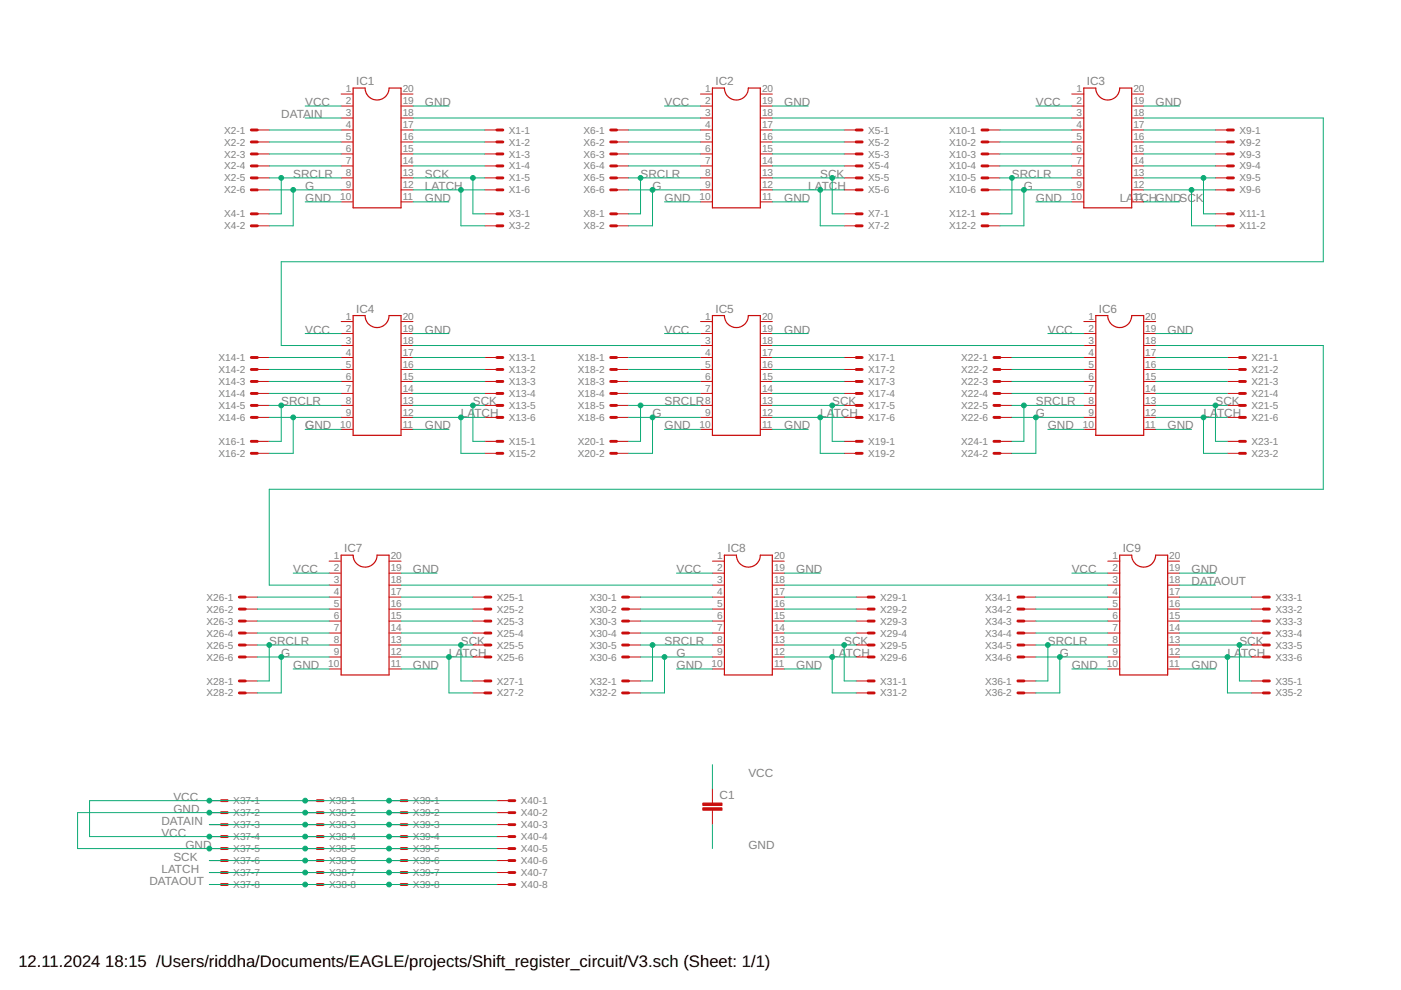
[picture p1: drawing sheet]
<svg xmlns="http://www.w3.org/2000/svg" width="297mm" height="210mm" viewBox="0 0 297 210" stroke-linecap="round" stroke-linejoin="round" font-family="sans-serif">
<path d="M74.9 18.7h2.5a2.54 2.54 0 0 0 2.5 2.5 2.54 2.54 0 0 0 2.6-2.5h2.5v25.4h-10.1zM151 18.7h2.6a2.54 2.54 0 0 0 2.5 2.5 2.54 2.54 0 0 0 2.6-2.5h2.5v25.4h-10.2zM229.8 18.7h2.5a2.54 2.54 0 0 0 2.6 2.5 2.54 2.54 0 0 0 2.5-2.5h2.5v25.4h-10.1zM74.9 66.9h2.5a2.54 2.54 0 0 0 2.5 2.5 2.54 2.54 0 0 0 2.6-2.5h2.5v25.4h-10.1zM151 66.9h2.6a2.54 2.54 0 0 0 2.5 2.5 2.54 2.54 0 0 0 2.6-2.5h2.5v25.4h-10.2zM232.3 66.9h2.6a2.54 2.54 0 0 0 2.5 2.5 2.54 2.54 0 0 0 2.5-2.5h2.6v25.4h-10.2zM72.3 117.7h2.6a2.54 2.54 0 0 0 2.5 2.5 2.54 2.54 0 0 0 2.5-2.5h2.6v25.4h-10.2zM153.6 117.7h2.5a2.54 2.54 0 0 0 2.6 2.5 2.54 2.54 0 0 0 2.5-2.5h2.5v25.4h-10.1zM237.4 117.7h2.5a2.54 2.54 0 0 0 2.6 2.5 2.54 2.54 0 0 0 2.5-2.5h2.6v25.4h-10.2z" fill="none" stroke="#c90d0c" stroke-width=".25"/>
<g fill="none" stroke="#c90d0c" stroke-width=".21">
<path d="M72.3 19.9h2.6M85 19.9h2.6M148.5 19.9h2.5M161.2 19.9h2.5M227.2 19.9h2.6M239.9 19.9h2.6M54.5 27.6h2.6M54.5 30.1h2.6M54.5 32.6h2.6M54.5 35.2h2.6M54.5 37.7h2.6M72.3 22.5h2.6"/>
<path d="M72.3 25h2.6M72.3 27.6h2.6M72.3 30.1h2.6M72.3 32.6h2.6M72.3 35.2h2.6M72.3 37.7h2.6M85 22.5h2.6M85 25h2.6M85 27.6h2.6M85 30.1h2.6M85 32.6h2.6M85 35.2h2.6"/>
<path d="M85 37.7h2.6M102.8 27.6h2.5M102.8 30.1h2.5M102.8 32.6h2.5M102.8 35.2h2.5M102.8 37.7h2.5M130.7 27.6h2.6M130.7 30.1h2.6M130.7 32.6h2.6M130.7 35.2h2.6M130.7 37.7h2.6M148.5 22.5h2.5"/>
<path d="M148.5 25h2.5M148.5 27.6h2.5M148.5 30.1h2.5M148.5 32.6h2.5M148.5 35.2h2.5M148.5 37.7h2.5M161.2 22.5h2.5M161.2 25h2.5M161.2 27.6h2.5M161.2 30.1h2.5M161.2 32.6h2.5M161.2 35.2h2.5"/>
<path d="M161.2 37.7h2.5M179 27.6h2.5M179 30.1h2.5M179 32.6h2.5M179 35.2h2.5M179 37.7h2.5M209.5 27.6h2.5M209.5 30.1h2.5M209.5 32.6h2.5M209.5 35.2h2.5M209.5 37.7h2.5M227.2 22.5h2.6"/>
<path d="M227.2 25h2.6M227.2 27.6h2.6M227.2 30.1h2.6M227.2 32.6h2.6M227.2 35.2h2.6M227.2 37.7h2.6M239.9 22.5h2.6M239.9 25h2.6M239.9 27.6h2.6M239.9 30.1h2.6M239.9 32.6h2.6M239.9 35.2h2.6"/>
<path d="M239.9 37.7h2.6M257.7 27.6h2.5M257.7 30.1h2.5M257.7 32.6h2.5M257.7 35.2h2.5M257.7 37.7h2.5M54.5 40.3h2.6M54.5 45.3h2.6M54.5 47.9h2.6M72.3 40.3h2.6M72.3 42.8h2.6M85 40.3h2.6"/>
<path d="M85 42.8h2.6M102.8 40.3h2.5M102.8 45.3h2.5M102.8 47.9h2.5M130.7 40.3h2.6M130.7 45.3h2.6M130.7 47.9h2.6M148.5 40.3h2.5M148.5 42.8h2.5M161.2 40.3h2.5M161.2 42.8h2.5M179 40.3h2.5"/>
<path d="M179 45.3h2.5M179 47.9h2.5M209.5 40.3h2.5M209.5 45.3h2.5M209.5 47.9h2.5M227.2 40.3h2.6M227.2 42.8h2.6M239.9 40.3h2.6M239.9 42.8h2.6M257.7 40.3h2.5M257.7 45.3h2.5M257.7 47.9h2.5"/>
<path d="M54.5 75.8h2.6M54.5 78.3h2.6M72.3 68.2h2.6M72.3 70.7h2.6M72.3 73.3h2.6M72.3 75.8h2.6M72.3 78.3h2.6M85 68.2h2.6M85 70.7h2.6M85 73.3h2.6M85 75.8h2.6M85 78.3h2.6"/>
<path d="M102.8 75.8h2.5M102.8 78.3h2.5M130.7 75.8h2.6M130.7 78.3h2.6M148.5 68.2h2.5M148.5 70.7h2.5M148.5 73.3h2.5M148.5 75.8h2.5M148.5 78.3h2.5M161.2 68.2h2.5M161.2 70.7h2.5M161.2 73.3h2.5"/>
<path d="M161.2 75.8h2.5M161.2 78.3h2.5M179 75.8h2.5M179 78.3h2.5M212 75.8h2.5M212 78.3h2.5M229.8 68.2h2.5M229.8 70.7h2.5M229.8 73.3h2.5M229.8 75.8h2.5M229.8 78.3h2.5M242.5 68.2h2.5"/>
<path d="M242.5 70.7h2.5M242.5 73.3h2.5M242.5 75.8h2.5M242.5 78.3h2.5M260.2 75.8h2.6M260.2 78.3h2.6M54.5 80.9h2.6M54.5 83.4h2.6M54.5 86h2.6M54.5 88.5h2.6M54.5 93.6h2.6M54.5 96.1h2.6"/>
<path d="M72.3 80.9h2.6M72.3 83.4h2.6M72.3 86h2.6M72.3 88.5h2.6M72.3 91h2.6M85 80.9h2.6M85 83.4h2.6M85 86h2.6M85 88.5h2.6M85 91h2.6M102.8 80.9h2.5M102.8 83.4h2.5"/>
<path d="M102.8 86h2.5M102.8 88.5h2.5M102.8 93.6h2.5M102.8 96.1h2.5M130.7 80.9h2.6M130.7 83.4h2.6M130.7 86h2.6M130.7 88.5h2.6M130.7 93.6h2.6M130.7 96.1h2.6M148.5 80.9h2.5M148.5 83.4h2.5"/>
<path d="M148.5 86h2.5M148.5 88.5h2.5M148.5 91h2.5M161.2 80.9h2.5M161.2 83.4h2.5M161.2 86h2.5M161.2 88.5h2.5M161.2 91h2.5M179 80.9h2.5M179 83.4h2.5M179 86h2.5M179 88.5h2.5"/>
<path d="M179 93.6h2.5M179 96.1h2.5M212 80.9h2.5M212 83.4h2.5M212 86h2.5M212 88.5h2.5M212 93.6h2.5M212 96.1h2.5M229.8 80.9h2.5M229.8 83.4h2.5M229.8 86h2.5M229.8 88.5h2.5"/>
<path d="M229.8 91h2.5M242.5 80.9h2.5M242.5 83.4h2.5M242.5 86h2.5M242.5 88.5h2.5M242.5 91h2.5M260.2 80.9h2.6M260.2 83.4h2.6M260.2 86h2.6M260.2 88.5h2.6M260.2 93.6h2.6M260.2 96.1h2.6"/>
<path d="M69.8 119h2.5M82.5 119h2.5M151 119h2.6M163.7 119h2.6M234.9 119h2.5M247.6 119h2.5M52 126.6h2.5M52 129.1h2.5M52 131.7h2.5M52 134.2h2.5M52 136.8h2.5M52 139.3h2.5"/>
<path d="M69.8 121.5h2.5M69.8 124.1h2.5M69.8 126.6h2.5M69.8 129.1h2.5M69.8 131.7h2.5M69.8 134.2h2.5M69.8 136.8h2.5M69.8 139.3h2.5M82.5 121.5h2.5M82.5 124.1h2.5M82.5 126.6h2.5M82.5 129.1h2.5"/>
<path d="M82.5 131.7h2.5M82.5 134.2h2.5M82.5 136.8h2.5M82.5 139.3h2.5M100.3 126.6h2.5M100.3 129.1h2.5M100.3 131.7h2.5M100.3 134.2h2.5M100.3 136.8h2.5M100.3 139.3h2.5M133.3 126.6h2.5M133.3 129.1h2.5"/>
<path d="M133.3 131.7h2.5M133.3 134.2h2.5M133.3 136.8h2.5M133.3 139.3h2.5M151 121.5h2.6M151 124.1h2.6M151 126.6h2.6M151 129.1h2.6M151 131.7h2.6M151 134.2h2.6M151 136.8h2.6M151 139.3h2.6"/>
<path d="M163.7 121.5h2.6M163.7 124.1h2.6M163.7 126.6h2.6M163.7 129.1h2.6M163.7 131.7h2.6M163.7 134.2h2.6M163.7 136.8h2.6M163.7 139.3h2.6M181.5 126.6h2.6M181.5 129.1h2.6M181.5 131.7h2.6M181.5 134.2h2.6"/>
<path d="M181.5 136.8h2.6M181.5 139.3h2.6M217.1 126.6h2.5M217.1 129.1h2.5M217.1 131.7h2.5M217.1 134.2h2.5M217.1 136.8h2.5M217.1 139.3h2.5M234.9 121.5h2.5M234.9 124.1h2.5M234.9 126.6h2.5M234.9 129.1h2.5"/>
<path d="M234.9 131.7h2.5M234.9 134.2h2.5M234.9 136.8h2.5M234.9 139.3h2.5M247.6 121.5h2.5M247.6 124.1h2.5M247.6 126.6h2.5M247.6 129.1h2.5M247.6 131.7h2.5M247.6 134.2h2.5M247.6 136.8h2.5M247.6 139.3h2.5"/>
<path d="M265.3 126.6h2.6M265.3 129.1h2.6M265.3 131.7h2.6M265.3 134.2h2.6M265.3 136.8h2.6M265.3 139.3h2.6M52 144.4h2.5M52 146.9h2.5M69.8 141.8h2.5M82.5 141.8h2.5M100.3 144.4h2.5M100.3 146.9h2.5"/>
<path d="M133.3 144.4h2.5M133.3 146.9h2.5M151 141.8h2.6M163.7 141.8h2.6M181.5 144.4h2.6M181.5 146.9h2.6M217.1 144.4h2.5M217.1 146.9h2.5M234.9 141.8h2.5M247.6 141.8h2.5M265.3 144.4h2.6M265.3 146.9h2.6"/>
<path d="M44.4 169.8h2.5M44.4 172.3h2.5M44.4 174.8h2.5M44.4 177.4h2.5M44.4 179.9h2.5M64.7 169.8h2.5M64.7 172.3h2.5M64.7 174.8h2.5M64.7 177.4h2.5M64.7 179.9h2.5M82.5 169.8h2.5M82.5 172.3h2.5"/>
<path d="M82.5 174.8h2.5M82.5 177.4h2.5M82.5 179.9h2.5M105.3 169.8h2.6M105.3 172.3h2.6M105.3 174.8h2.6M105.3 177.4h2.6M105.3 179.9h2.6M151 167.2v3.1M151 171.8v3M44.4 182.5h2.5M44.4 185h2.5"/>
<path d="M44.4 187.5h2.5M64.7 182.5h2.5M64.7 185h2.5M64.7 187.5h2.5M82.5 182.5h2.5M82.5 185h2.5M82.5 187.5h2.5M105.3 182.5h2.6M105.3 185h2.6M105.3 187.5h2.6"/>
</g>
<g fill="none" stroke="#c90d0c" stroke-width=".61">
<path d="M53.3 27.6h1.2M53.3 30.1h1.2M53.3 32.6h1.2M53.3 35.2h1.2M53.3 37.7h1.2M105.3 27.6h1.3M105.3 30.1h1.3M105.3 32.6h1.3M105.3 35.2h1.3M105.3 37.7h1.3M129.5 27.6h1.2M129.5 30.1h1.2"/>
<path d="M129.5 32.6h1.2M129.5 35.2h1.2M129.5 37.7h1.2M181.5 27.6h1.3M181.5 30.1h1.3M181.5 32.6h1.3M181.5 35.2h1.3M181.5 37.7h1.3M208.2 27.6h1.3M208.2 30.1h1.3M208.2 32.6h1.3M208.2 35.2h1.3"/>
<path d="M208.2 37.7h1.3M260.2 27.6h1.3M260.2 30.1h1.3M260.2 32.6h1.3M260.2 35.2h1.3M260.2 37.7h1.3M53.3 40.3h1.2M53.3 45.3h1.2M53.3 47.9h1.2M105.3 40.3h1.3M105.3 45.3h1.3M105.3 47.9h1.3"/>
<path d="M129.5 40.3h1.2M129.5 45.3h1.2M129.5 47.9h1.2M181.5 40.3h1.3M181.5 45.3h1.3M181.5 47.9h1.3M208.2 40.3h1.3M208.2 45.3h1.3M208.2 47.9h1.3M260.2 40.3h1.3M260.2 45.3h1.3M260.2 47.9h1.3"/>
<path d="M53.3 75.8h1.2M53.3 78.3h1.2M105.3 75.8h1.3M105.3 78.3h1.3M129.5 75.8h1.2M129.5 78.3h1.2M181.5 75.8h1.3M181.5 78.3h1.3M210.7 75.8h1.3M210.7 78.3h1.3M262.8 75.8h1.3M262.8 78.3h1.3"/>
<path d="M53.3 80.9h1.2M53.3 83.4h1.2M53.3 86h1.2M53.3 88.5h1.2M53.3 93.6h1.2M53.3 96.1h1.2M105.3 80.9h1.3M105.3 83.4h1.3M105.3 86h1.3M105.3 88.5h1.3M105.3 93.6h1.3M105.3 96.1h1.3"/>
<path d="M129.5 80.9h1.2M129.5 83.4h1.2M129.5 86h1.2M129.5 88.5h1.2M129.5 93.6h1.2M129.5 96.1h1.2M181.5 80.9h1.3M181.5 83.4h1.3M181.5 86h1.3M181.5 88.5h1.3M181.5 93.6h1.3M181.5 96.1h1.3"/>
<path d="M210.7 80.9h1.3M210.7 83.4h1.3M210.7 86h1.3M210.7 88.5h1.3M210.7 93.6h1.3M210.7 96.1h1.3M262.8 80.9h1.3M262.8 83.4h1.3M262.8 86h1.3M262.8 88.5h1.3M262.8 93.6h1.3M262.8 96.1h1.3"/>
<path d="M50.7 126.6h1.3M50.7 129.1h1.3M50.7 131.7h1.3M50.7 134.2h1.3M50.7 136.8h1.3M50.7 139.3h1.3M102.8 126.6h1.3M102.8 129.1h1.3M102.8 131.7h1.3M102.8 134.2h1.3M102.8 136.8h1.3M102.8 139.3h1.3"/>
<path d="M132 126.6h1.3M132 129.1h1.3M132 131.7h1.3M132 134.2h1.3M132 136.8h1.3M132 139.3h1.3M184.1 126.6h1.2M184.1 129.1h1.2M184.1 131.7h1.2M184.1 134.2h1.2M184.1 136.8h1.2M184.1 139.3h1.2"/>
<path d="M215.8 126.6h1.3M215.8 129.1h1.3M215.8 131.7h1.3M215.8 134.2h1.3M215.8 136.8h1.3M215.8 139.3h1.3M267.9 126.6h1.2M267.9 129.1h1.2M267.9 131.7h1.2M267.9 134.2h1.2M267.9 136.8h1.2M267.9 139.3h1.2"/>
<path d="M50.7 144.4h1.3M50.7 146.9h1.3M102.8 144.4h1.3M102.8 146.9h1.3M132 144.4h1.3M132 146.9h1.3M184.1 144.4h1.2M184.1 146.9h1.2M215.8 144.4h1.3M215.8 146.9h1.3M267.9 144.4h1.2M267.9 146.9h1.2"/>
<path d="M46.9 169.8h1.3M46.9 172.3h1.3M46.9 174.8h1.3M46.9 177.4h1.3M46.9 179.9h1.3M67.2 169.8h1.3M67.2 172.3h1.3M67.2 174.8h1.3M67.2 177.4h1.3M67.2 179.9h1.3M85 169.8h1.3M85 172.3h1.3"/>
<path d="M85 174.8h1.3M85 177.4h1.3M85 179.9h1.3M107.9 169.8h1.3M107.9 172.3h1.3M107.9 174.8h1.3M107.9 177.4h1.3M107.9 179.9h1.3M46.9 182.5h1.3M46.9 185h1.3M46.9 187.5h1.3M67.2 182.5h1.3"/>
<path d="M67.2 185h1.3M67.2 187.5h1.3M85 182.5h1.3M85 185h1.3M85 187.5h1.3M107.9 182.5h1.3M107.9 185h1.3M107.9 187.5h1.3"/>
</g>
<g fill="#c90d0c" stroke="#c90d0c" stroke-width=".21">
<path d="M149 170.3h4.1v.5h-4.1z"/>
<path d="M149 171.3h4.1v.5h-4.1z"/>
</g>
<g fill="none" stroke="#0dab76" stroke-width=".21">
<path d="M57.1 27.6h15.2M57.1 30.1h15.2M57.1 32.6h15.2M57.1 35.2h15.2M57.1 37.7h15.2M59.6 37.7v7.6h-2.5M64.7 22.5h7.6M64.7 25h7.6M87.6 22.5h7.6M87.6 27.6h15.2M87.6 30.1h15.2M87.6 32.6h15.2"/>
<path d="M87.6 35.2h15.2M87.6 25h60.9M87.6 37.7h15.2M100.3 37.7v7.6h2.5M133.3 27.6h15.2M133.3 30.1h15.2M133.3 32.6h15.2M133.3 35.2h15.2M133.3 37.7h15.2M135.8 37.7v7.6h-2.5M140.9 22.5h7.6M163.7 22.5h7.7"/>
<path d="M163.7 27.6h15.3M163.7 30.1h15.3M163.7 32.6h15.3M163.7 35.2h15.3M163.7 25h63.5M163.7 37.7h15.3M176.4 37.7v7.6h2.6M212 27.6h15.2M212 30.1h15.2M212 32.6h15.2M212 35.2h15.2M212 37.7h15.2"/>
<path d="M214.5 37.7v7.6h-2.5M219.6 22.5h7.6M242.5 22.5h7.6M242.5 27.6h15.2M242.5 30.1h15.2M242.5 32.6h15.2M242.5 35.2h15.2M242.5 25h38.1v30.5h-221v17.8h12.7M242.5 37.7h15.2M255.2 37.7v7.6h2.5M57.1 40.3h15.2M62.2 40.3v7.6h-5.1"/>
<path d="M64.7 42.8h7.6M87.6 42.8h7.6M87.6 40.3h15.2M97.7 40.3v7.6h5.1M133.3 40.3h15.2M138.3 40.3v7.6h-5M140.9 42.8h7.6M163.7 42.8h7.7M163.7 40.3h15.3M173.9 40.3v7.6h5.1M212 40.3h15.2M217.1 40.3v7.6h-5.1"/>
<path d="M219.6 42.8h7.6M242.5 42.8h7.6M242.5 40.3h15.2M252.6 40.3v7.6h5.1M57.1 75.8h15.2M57.1 78.3h15.2M64.7 70.7h7.6M87.6 70.7h7.6M87.6 75.8h15.2M87.6 78.3h15.2M87.6 73.3h60.9M133.3 75.8h15.2"/>
<path d="M133.3 78.3h15.2M140.9 70.7h7.6M163.7 70.7h7.7M163.7 75.8h15.3M163.7 78.3h15.3M163.7 73.3h66.1M214.5 75.8h15.3M214.5 78.3h15.3M222.2 70.7h7.6M245 70.7h7.6M245 75.8h15.2M245 78.3h15.2"/>
<path d="M245 73.3h35.6v30.4h-223.5v20.4h12.7M57.1 80.9h15.2M57.1 83.4h15.2M57.1 86h15.2M57.1 88.5h15.2M59.6 86v7.6h-2.5M62.2 88.5v7.6h-5.1M64.7 91h7.6M87.6 91h7.6M87.6 80.9h15.2M87.6 83.4h15.2M87.6 86h15.2"/>
<path d="M87.6 88.5h15.2M97.7 88.5v7.6h5.1M100.3 86v7.6h2.5M133.3 80.9h15.2M133.3 83.4h15.2M133.3 86h15.2M133.3 88.5h15.2M135.8 86v7.6h-2.5M138.3 88.5v7.6h-5M140.9 91h7.6M163.7 91h7.7M163.7 80.9h15.3"/>
<path d="M163.7 83.4h15.3M163.7 86h15.3M163.7 88.5h15.3M173.9 88.5v7.6h5.1M176.4 86v7.6h2.6M214.5 80.9h15.3M214.5 83.4h15.3M214.5 86h15.3M214.5 88.5h15.3M217.1 86v7.6h-2.6M219.6 88.5v7.6h-5.1M222.2 91h7.6"/>
<path d="M245 91h7.6M245 80.9h15.2M245 83.4h15.2M245 86h15.2M245 88.5h15.2M255.2 88.5v7.6h5M257.7 86v7.6h2.5M54.5 126.6h15.3M54.5 129.1h15.3M54.5 131.7h15.3M54.5 134.2h15.3M54.5 136.8h15.3"/>
<path d="M54.5 139.3h15.3M57.1 136.8v7.6h-2.6M59.6 139.3v7.6h-5.1M62.2 121.5h7.6M85 121.5h7.6M85 126.6h15.3M85 129.1h15.3M85 131.7h15.3M85 134.2h15.3M85 124.1h66M85 136.8h15.3M85 139.3h15.3"/>
<path d="M95.2 139.3v7.6h5.1M97.7 136.8v7.6h2.6M135.8 126.6h15.2M135.8 129.1h15.2M135.8 131.7h15.2M135.8 134.2h15.2M135.8 136.8h15.2M135.8 139.3h15.2M138.3 136.8v7.6h-2.5M140.9 139.3v7.6h-5.1M143.4 121.5h7.6M166.3 121.5h7.6"/>
<path d="M166.3 126.6h15.2M166.3 129.1h15.2M166.3 131.7h15.2M166.3 134.2h15.2M166.3 124.1h68.6M166.3 136.8h15.2M166.3 139.3h15.2M176.4 139.3v7.6h5.1M179 136.8v7.6h2.5M219.6 126.6h15.3M219.6 129.1h15.3M219.6 131.7h15.3"/>
<path d="M219.6 134.2h15.3M219.6 136.8h15.3M219.6 139.3h15.3M222.2 136.8v7.6h-2.6M224.7 139.3v7.6h-5.1M227.2 121.5h7.7M250.1 121.5h7.6M250.1 126.6h15.2M250.1 129.1h15.2M250.1 131.7h15.2M250.1 134.2h15.2M250.1 124.1h7.6"/>
<path d="M250.1 136.8h15.2M250.1 139.3h15.2M260.2 139.3v7.6h5.1M262.8 136.8v7.6h2.5M62.2 141.8h7.6M85 141.8h7.6M143.4 141.8h7.6M166.3 141.8h7.6M227.2 141.8h7.7M250.1 141.8h7.6M44.4 174.8h60.9M105.3 172.3h-88.9v7.6h88.9"/>
<path d="M105.3 169.8h-86.3v7.6h86.3M151 162.1v5.1M151 174.8v5.1M44.4 182.5h60.9M44.4 185h60.9M44.4 187.5h60.9"/>
</g>
<g fill="#0dab76" stroke="#0dab76" stroke-width=".21">
<circle cx="64.7" cy="172.3" r=".51"/>
<circle cx="82.5" cy="172.3" r=".51"/>
<circle cx="44.4" cy="172.3" r=".51"/>
<circle cx="64.7" cy="179.9" r=".51"/>
<circle cx="82.5" cy="179.9" r=".51"/>
<circle cx="44.4" cy="179.9" r=".51"/>
<circle cx="64.7" cy="177.4" r=".51"/>
<circle cx="82.5" cy="177.4" r=".51"/>
<circle cx="44.4" cy="177.4" r=".51"/>
<circle cx="64.7" cy="169.8" r=".51"/>
<circle cx="82.5" cy="169.8" r=".51"/>
<circle cx="44.4" cy="169.8" r=".51"/>
<circle cx="64.7" cy="174.8" r=".51"/>
<circle cx="82.5" cy="174.8" r=".51"/>
<circle cx="59.6" cy="37.7" r=".51"/>
<circle cx="135.8" cy="37.7" r=".51"/>
<circle cx="214.5" cy="37.7" r=".51"/>
<circle cx="59.6" cy="86" r=".51"/>
<circle cx="135.8" cy="86" r=".51"/>
<circle cx="217.1" cy="86" r=".51"/>
<circle cx="57.1" cy="136.8" r=".51"/>
<circle cx="138.3" cy="136.8" r=".51"/>
<circle cx="222.2" cy="136.8" r=".51"/>
<circle cx="62.2" cy="40.3" r=".51"/>
<circle cx="138.3" cy="40.3" r=".51"/>
<circle cx="217.1" cy="40.3" r=".51"/>
<circle cx="62.2" cy="88.5" r=".51"/>
<circle cx="138.3" cy="88.5" r=".51"/>
<circle cx="219.6" cy="88.5" r=".51"/>
<circle cx="59.6" cy="139.3" r=".51"/>
<circle cx="140.9" cy="139.3" r=".51"/>
<circle cx="224.7" cy="139.3" r=".51"/>
<circle cx="64.7" cy="182.5" r=".51"/>
<circle cx="82.5" cy="182.5" r=".51"/>
<circle cx="100.3" cy="37.7" r=".51"/>
<circle cx="176.4" cy="37.7" r=".51"/>
<circle cx="255.2" cy="37.7" r=".51"/>
<circle cx="100.3" cy="86" r=".51"/>
<circle cx="176.4" cy="86" r=".51"/>
<circle cx="257.7" cy="86" r=".51"/>
<circle cx="97.7" cy="136.8" r=".51"/>
<circle cx="179" cy="136.8" r=".51"/>
<circle cx="262.8" cy="136.8" r=".51"/>
<circle cx="64.7" cy="185" r=".51"/>
<circle cx="82.5" cy="185" r=".51"/>
<circle cx="97.7" cy="40.3" r=".51"/>
<circle cx="173.9" cy="40.3" r=".51"/>
<circle cx="252.6" cy="40.3" r=".51"/>
<circle cx="97.7" cy="88.5" r=".51"/>
<circle cx="173.9" cy="88.5" r=".51"/>
<circle cx="255.2" cy="88.5" r=".51"/>
<circle cx="95.2" cy="139.3" r=".51"/>
<circle cx="176.4" cy="139.3" r=".51"/>
<circle cx="260.2" cy="139.3" r=".51"/>
<circle cx="64.7" cy="187.5" r=".51"/>
<circle cx="82.5" cy="187.5" r=".51"/>
</g>
<g font-size="3.5">
<text x="3.9" y="205">12.11.2024</text>
<text x="22.3" y="205">18:15 /Users/riddha/Documents/EAGLE/projects/Shift_register_circuit/V3.sch (Sheet: 1/1)</text>
</g>
<g font-size="2.5" fill="#808080">
<text x="64.7" y="22.5">VCC</text>
<text x="75.5" y="18">IC1</text>
<text x="90.1" y="22.5">GND</text>
<text x="140.9" y="22.5">VCC</text>
<text x="151.7" y="18">IC2</text>
<text x="166.3" y="22.5">GND</text>
<text x="219.6" y="22.5">VCC</text>
<text x="230.4" y="18">IC3</text>
<text x="245" y="22.5">GND</text>
<text x="59.6" y="25">DATAIN</text>
<text x="62.2" y="37.7">SRCLR</text>
<text x="64.7" y="40.3">G</text>
<text x="90.1" y="37.7">SCK</text>
<text x="90.1" y="40.3">LATCH</text>
<text x="135.8" y="37.7">SRCLR</text>
<text x="138.4" y="40.3">G</text>
<text x="171.4" y="40.3">LATCH</text>
<text x="173.9" y="37.7">SCK</text>
<text x="214.5" y="37.7">SRCLR</text>
<text x="217.1" y="40.3">G</text>
<text x="64.7" y="42.8">GND</text>
<text x="90.1" y="42.8">GND</text>
<text x="140.9" y="42.8">GND</text>
<text x="166.3" y="42.8">GND</text>
<text x="219.6" y="42.8">GND</text>
<text x="237.4" y="42.8">LA</text>
<text x="240.3" y="42.8">TCHGNDSCK</text>
<text x="64.7" y="70.7">VCC</text>
<text x="75.5" y="66.3">IC4</text>
<text x="90.1" y="70.7">GND</text>
<text x="140.9" y="70.7">VCC</text>
<text x="151.7" y="66.3">IC5</text>
<text x="166.3" y="70.7">GND</text>
<text x="222.2" y="70.7">VCC</text>
<text x="233" y="66.3">IC6</text>
<text x="247.6" y="70.7">GND</text>
<text x="59.6" y="86">SRCLR</text>
<text x="97.7" y="88.5">LA</text>
<text x="100.3" y="86">SCK</text>
<text x="100.6" y="88.5">TCH</text>
<text x="138.4" y="88.5">G</text>
<text x="140.9" y="86">SRCLR</text>
<text x="173.9" y="88.5">LA</text>
<text x="176.4" y="86">SCK</text>
<text x="176.8" y="88.5">TCH</text>
<text x="219.6" y="86">SRCLR</text>
<text x="219.6" y="88.5">G</text>
<text x="255.2" y="88.5">LA</text>
<text x="257.7" y="86">SCK</text>
<text x="258" y="88.5">TCH</text>
<text x="64.7" y="91">GND</text>
<text x="64.7" y="91">G</text>
<text x="90.1" y="91">GND</text>
<text x="140.9" y="91">GND</text>
<text x="166.3" y="91">GND</text>
<text x="222.2" y="91">GND</text>
<text x="247.6" y="91">GND</text>
<text x="73" y="117.1">IC7</text>
<text x="154.2" y="117.1">IC8</text>
<text x="238" y="117.1">IC9</text>
<text x="62.2" y="121.5">VCC</text>
<text x="87.6" y="121.5">GND</text>
<text x="143.4" y="121.5">VCC</text>
<text x="168.8" y="121.5">GND</text>
<text x="227.2" y="121.5">VCC</text>
<text x="252.6" y="121.5">GND</text>
<text x="252.6" y="124.1">DATAOUT</text>
<text x="57.1" y="136.8">SRCLR</text>
<text x="97.7" y="136.8">SCK</text>
<text x="140.9" y="136.8">SRCLR</text>
<text x="179" y="136.8">SCK</text>
<text x="222.2" y="136.8">SRCLR</text>
<text x="262.8" y="136.8">SCK</text>
<text x="59.6" y="139.3">G</text>
<text x="62.2" y="141.8">GND</text>
<text x="87.6" y="141.8">GND</text>
<text x="95.2" y="139.3">LA</text>
<text x="98.1" y="139.3">TCH</text>
<text x="143.4" y="141.8">GND</text>
<text x="143.4" y="139.3">G</text>
<text x="168.8" y="141.8">GND</text>
<text x="176.4" y="139.3">LA</text>
<text x="179.3" y="139.3">TCH</text>
<text x="224.7" y="139.3">G</text>
<text x="227.2" y="141.8">GND</text>
<text x="252.6" y="141.8">GND</text>
<text x="260.3" y="139.3">LA</text>
<text x="263.1" y="139.3">TCH</text>
<text x="158.7" y="164.7">VCC</text>
<text x="36.8" y="172.3">GND</text>
<text x="36.8" y="169.8">VCC</text>
<text x="152.6" y="169.4">C1</text>
<text x="34.2" y="177.4">VCC</text>
<text x="34.2" y="174.8">DATAIN</text>
<text x="39.3" y="179.9">GND</text>
<text x="158.7" y="179.9">GND</text>
<text x="34.2" y="185">LATCH</text>
<text x="36.8" y="182.5">SCK</text>
<text x="31.7" y="187.5">DATAOUT</text>
</g>
<g font-size="2.1" fill="#808080">
<text x="73.3" y="19.6">1</text>
<text x="73.3" y="22.1">2</text>
<text x="85.4" y="22.1">19</text>
<text x="85.4" y="19.6">20</text>
<text x="149.5" y="19.6">1</text>
<text x="149.5" y="22.1">2</text>
<text x="161.6" y="22.1">19</text>
<text x="161.6" y="19.6">20</text>
<text x="228.2" y="19.6">1</text>
<text x="228.2" y="22.1">2</text>
<text x="240.3" y="22.1">19</text>
<text x="240.3" y="19.6">20</text>
<text x="47.5" y="28.3">X2-1</text>
<text x="73.3" y="24.7">3</text>
<text x="73.3" y="27.2">4</text>
<text x="73.3" y="29.7">5</text>
<text x="85.4" y="29.7">16</text>
<text x="85.4" y="27.2">17</text>
<text x="85.4" y="24.7">18</text>
<text x="107.9" y="28.3">X1-1</text>
<text x="123.7" y="28.3">X6-1</text>
<text x="149.5" y="24.7">3</text>
<text x="149.5" y="27.2">4</text>
<text x="149.5" y="29.7">5</text>
<text x="161.6" y="29.7">16</text>
<text x="161.6" y="27.2">17</text>
<text x="161.6" y="24.7">18</text>
<text x="184.1" y="28.3">X5-1</text>
<text x="201.2" y="28.3">X10-1</text>
<text x="228.2" y="24.7">3</text>
<text x="228.2" y="27.2">4</text>
<text x="228.2" y="29.7">5</text>
<text x="240.3" y="29.7">16</text>
<text x="240.3" y="27.2">17</text>
<text x="240.3" y="24.7">18</text>
<text x="262.8" y="28.3">X9-1</text>
<text x="47.5" y="30.9">X2-2</text>
<text x="47.5" y="33.4">X2-3</text>
<text x="47.5" y="35.9">X2-4</text>
<text x="73.3" y="32.3">6</text>
<text x="73.3" y="34.8">7</text>
<text x="85.4" y="34.8">14</text>
<text x="85.4" y="32.3">15</text>
<text x="107.9" y="30.9">X1-2</text>
<text x="107.9" y="33.4">X1-3</text>
<text x="107.9" y="35.9">X1-4</text>
<text x="123.7" y="30.9">X6-2</text>
<text x="123.7" y="33.4">X6-3</text>
<text x="123.7" y="35.9">X6-4</text>
<text x="149.5" y="32.3">6</text>
<text x="149.5" y="34.8">7</text>
<text x="161.6" y="34.8">14</text>
<text x="161.6" y="32.3">15</text>
<text x="184.1" y="30.9">X5-2</text>
<text x="184.1" y="33.4">X5-3</text>
<text x="184.1" y="35.9">X5-4</text>
<text x="201.2" y="30.9">X10-2</text>
<text x="201.2" y="33.4">X10-3</text>
<text x="201.2" y="35.9">X10-4</text>
<text x="228.2" y="32.3">6</text>
<text x="228.2" y="34.8">7</text>
<text x="240.3" y="34.8">14</text>
<text x="240.3" y="32.3">15</text>
<text x="262.8" y="30.9">X9-2</text>
<text x="262.8" y="33.4">X9-3</text>
<text x="262.8" y="35.9">X9-4</text>
<text x="47.5" y="38.5">X2-5</text>
<text x="47.5" y="41">X2-6</text>
<text x="73.3" y="37.4">8</text>
<text x="73.3" y="39.9">9</text>
<text x="85.4" y="39.9">12</text>
<text x="85.4" y="37.4">13</text>
<text x="107.9" y="38.5">X1-5</text>
<text x="107.9" y="41">X1-6</text>
<text x="123.7" y="38.5">X6-5</text>
<text x="123.7" y="41">X6-6</text>
<text x="149.5" y="37.4">8</text>
<text x="149.5" y="39.9">9</text>
<text x="161.6" y="39.9">12</text>
<text x="161.6" y="37.4">13</text>
<text x="184.1" y="38.5">X5-5</text>
<text x="184.1" y="41">X5-6</text>
<text x="201.2" y="38.5">X10-5</text>
<text x="201.2" y="41">X10-6</text>
<text x="228.2" y="37.4">8</text>
<text x="228.2" y="39.9">9</text>
<text x="240.3" y="39.9">12</text>
<text x="240.3" y="37.4">13</text>
<text x="262.8" y="38.5">X9-5</text>
<text x="262.8" y="41">X9-6</text>
<text x="47.5" y="46.1">X4-1</text>
<text x="72.1" y="42.4">10</text>
<text x="85.4" y="42.4">11</text>
<text x="107.9" y="46.1">X3-1</text>
<text x="123.7" y="46.1">X8-1</text>
<text x="148.3" y="42.4">10</text>
<text x="161.6" y="42.4">11</text>
<text x="184.1" y="46.1">X7-1</text>
<text x="201.2" y="46.1">X12-1</text>
<text x="227.1" y="42.4">10</text>
<text x="240.3" y="42.4">11</text>
<text x="262.8" y="46.1">X11-1</text>
<text x="47.5" y="48.6">X4-2</text>
<text x="107.9" y="48.6">X3-2</text>
<text x="123.7" y="48.6">X8-2</text>
<text x="184.1" y="48.6">X7-2</text>
<text x="201.2" y="48.6">X12-2</text>
<text x="262.8" y="48.6">X11-2</text>
<text x="73.3" y="67.8">1</text>
<text x="73.3" y="70.4">2</text>
<text x="85.4" y="70.4">19</text>
<text x="85.4" y="67.8">20</text>
<text x="149.5" y="67.8">1</text>
<text x="149.5" y="70.4">2</text>
<text x="161.6" y="70.4">19</text>
<text x="161.6" y="67.8">20</text>
<text x="230.8" y="67.8">1</text>
<text x="230.8" y="70.4">2</text>
<text x="242.8" y="70.4">19</text>
<text x="242.8" y="67.8">20</text>
<text x="46.3" y="76.6">X14-1</text>
<text x="73.3" y="72.9">3</text>
<text x="73.3" y="75.4">4</text>
<text x="73.3" y="78">5</text>
<text x="85.4" y="78">16</text>
<text x="85.4" y="75.4">17</text>
<text x="85.4" y="72.9">18</text>
<text x="107.9" y="76.6">X13-1</text>
<text x="122.5" y="76.6">X18-1</text>
<text x="149.5" y="72.9">3</text>
<text x="149.5" y="75.4">4</text>
<text x="149.5" y="78">5</text>
<text x="161.6" y="78">16</text>
<text x="161.6" y="75.4">17</text>
<text x="161.6" y="72.9">18</text>
<text x="184.1" y="76.6">X17-1</text>
<text x="203.8" y="76.6">X22-1</text>
<text x="230.8" y="72.9">3</text>
<text x="230.8" y="75.4">4</text>
<text x="230.8" y="78">5</text>
<text x="242.8" y="78">16</text>
<text x="242.8" y="75.4">17</text>
<text x="242.8" y="72.9">18</text>
<text x="265.3" y="76.6">X21-1</text>
<text x="46.3" y="79.1">X14-2</text>
<text x="46.3" y="81.6">X14-3</text>
<text x="73.3" y="80.5">6</text>
<text x="73.3" y="83.1">7</text>
<text x="85.4" y="83.1">14</text>
<text x="85.4" y="80.5">15</text>
<text x="107.9" y="79.1">X13-2</text>
<text x="107.9" y="81.6">X13-3</text>
<text x="122.5" y="79.1">X18-2</text>
<text x="122.5" y="81.6">X18-3</text>
<text x="149.5" y="80.5">6</text>
<text x="149.5" y="83.1">7</text>
<text x="161.6" y="83.1">14</text>
<text x="161.6" y="80.5">15</text>
<text x="184.1" y="79.1">X17-2</text>
<text x="184.1" y="81.6">X17-3</text>
<text x="203.8" y="79.1">X22-2</text>
<text x="203.8" y="81.6">X22-3</text>
<text x="230.8" y="80.5">6</text>
<text x="230.8" y="83.1">7</text>
<text x="242.8" y="83.1">14</text>
<text x="242.8" y="80.5">15</text>
<text x="265.3" y="79.1">X21-2</text>
<text x="265.3" y="81.6">X21-3</text>
<text x="46.3" y="84.2">X14-4</text>
<text x="46.3" y="86.7">X14-5</text>
<text x="46.3" y="89.3">X14-6</text>
<text x="73.3" y="85.6">8</text>
<text x="73.3" y="88.1">9</text>
<text x="85.4" y="88.1">12</text>
<text x="85.4" y="85.6">13</text>
<text x="107.9" y="84.2">X13-4</text>
<text x="107.9" y="86.7">X13-5</text>
<text x="107.9" y="89.3">X13-6</text>
<text x="122.5" y="84.2">X18-4</text>
<text x="122.5" y="86.7">X18-5</text>
<text x="122.5" y="89.3">X18-6</text>
<text x="149.5" y="85.6">8</text>
<text x="149.5" y="88.1">9</text>
<text x="161.6" y="88.1">12</text>
<text x="161.6" y="85.6">13</text>
<text x="184.1" y="84.2">X17-4</text>
<text x="184.1" y="86.7">X17-5</text>
<text x="184.1" y="89.3">X17-6</text>
<text x="203.8" y="84.2">X22-4</text>
<text x="203.8" y="86.7">X22-5</text>
<text x="203.8" y="89.3">X22-6</text>
<text x="230.8" y="85.6">8</text>
<text x="230.8" y="88.1">9</text>
<text x="242.8" y="88.1">12</text>
<text x="242.8" y="85.6">13</text>
<text x="265.3" y="84.2">X21-4</text>
<text x="265.3" y="86.7">X21-5</text>
<text x="265.3" y="89.3">X21-6</text>
<text x="46.3" y="94.3">X16-1</text>
<text x="72.1" y="90.7">10</text>
<text x="85.4" y="90.7">11</text>
<text x="107.9" y="94.3">X15-1</text>
<text x="122.5" y="94.3">X20-1</text>
<text x="148.3" y="90.7">10</text>
<text x="161.6" y="90.7">11</text>
<text x="184.1" y="94.3">X19-1</text>
<text x="203.8" y="94.3">X24-1</text>
<text x="229.6" y="90.7">10</text>
<text x="242.8" y="90.7">11</text>
<text x="265.3" y="94.3">X23-1</text>
<text x="46.3" y="96.9">X16-2</text>
<text x="107.9" y="96.9">X15-2</text>
<text x="122.5" y="96.9">X20-2</text>
<text x="184.1" y="96.9">X19-2</text>
<text x="203.8" y="96.9">X24-2</text>
<text x="265.3" y="96.9">X23-2</text>
<text x="70.8" y="118.6">1</text>
<text x="82.8" y="118.6">20</text>
<text x="152.1" y="118.6">1</text>
<text x="164.1" y="118.6">20</text>
<text x="235.9" y="118.6">1</text>
<text x="247.9" y="118.6">20</text>
<text x="70.8" y="121.2">2</text>
<text x="70.8" y="123.7">3</text>
<text x="82.8" y="123.7">18</text>
<text x="82.8" y="121.2">19</text>
<text x="152.1" y="121.2">2</text>
<text x="152.1" y="123.7">3</text>
<text x="164.1" y="123.7">18</text>
<text x="164.1" y="121.2">19</text>
<text x="235.9" y="121.2">2</text>
<text x="235.9" y="123.7">3</text>
<text x="247.9" y="123.7">18</text>
<text x="247.9" y="121.2">19</text>
<text x="43.8" y="127.4">X26-1</text>
<text x="43.8" y="129.9">X26-2</text>
<text x="70.8" y="126.2">4</text>
<text x="70.8" y="128.8">5</text>
<text x="70.8" y="131.3">6</text>
<text x="82.8" y="131.3">15</text>
<text x="82.8" y="128.8">16</text>
<text x="82.8" y="126.2">17</text>
<text x="105.3" y="127.4">X25-1</text>
<text x="105.3" y="129.9">X25-2</text>
<text x="125" y="127.4">X30-1</text>
<text x="125" y="129.9">X30-2</text>
<text x="152.1" y="126.2">4</text>
<text x="152.1" y="128.8">5</text>
<text x="152.1" y="131.3">6</text>
<text x="164.1" y="131.3">15</text>
<text x="164.1" y="128.8">16</text>
<text x="164.1" y="126.2">17</text>
<text x="186.6" y="127.4">X29-1</text>
<text x="186.6" y="129.9">X29-2</text>
<text x="208.8" y="127.4">X34-1</text>
<text x="208.8" y="129.9">X34-2</text>
<text x="235.9" y="126.2">4</text>
<text x="235.9" y="128.8">5</text>
<text x="235.9" y="131.3">6</text>
<text x="247.9" y="131.3">15</text>
<text x="247.9" y="128.8">16</text>
<text x="247.9" y="126.2">17</text>
<text x="270.4" y="127.4">X33-1</text>
<text x="270.4" y="129.9">X33-2</text>
<text x="43.8" y="132.4">X26-3</text>
<text x="43.8" y="135">X26-4</text>
<text x="43.8" y="137.5">X26-5</text>
<text x="70.8" y="133.9">7</text>
<text x="70.8" y="136.4">8</text>
<text x="82.8" y="136.4">13</text>
<text x="82.8" y="133.9">14</text>
<text x="105.3" y="132.4">X25-3</text>
<text x="105.3" y="135">X25-4</text>
<text x="105.3" y="137.5">X25-5</text>
<text x="125" y="132.4">X30-3</text>
<text x="125" y="135">X30-4</text>
<text x="125" y="137.5">X30-5</text>
<text x="152.1" y="133.9">7</text>
<text x="152.1" y="136.4">8</text>
<text x="164.1" y="136.4">13</text>
<text x="164.1" y="133.9">14</text>
<text x="186.6" y="132.4">X29-3</text>
<text x="186.6" y="135">X29-4</text>
<text x="186.6" y="137.5">X29-5</text>
<text x="208.8" y="132.4">X34-3</text>
<text x="208.8" y="135">X34-4</text>
<text x="208.8" y="137.5">X34-5</text>
<text x="235.9" y="133.9">7</text>
<text x="235.9" y="136.4">8</text>
<text x="247.9" y="136.4">13</text>
<text x="247.9" y="133.9">14</text>
<text x="270.4" y="132.4">X33-3</text>
<text x="270.4" y="135">X33-4</text>
<text x="270.4" y="137.5">X33-5</text>
<text x="43.8" y="140.1">X26-6</text>
<text x="69.6" y="141.5">10</text>
<text x="70.8" y="138.9">9</text>
<text x="82.8" y="141.5">11</text>
<text x="82.8" y="138.9">12</text>
<text x="105.3" y="140.1">X25-6</text>
<text x="125" y="140.1">X30-6</text>
<text x="150.9" y="141.5">10</text>
<text x="152.1" y="138.9">9</text>
<text x="164.1" y="141.5">11</text>
<text x="164.1" y="138.9">12</text>
<text x="186.6" y="140.1">X29-6</text>
<text x="208.8" y="140.1">X34-6</text>
<text x="234.7" y="141.5">10</text>
<text x="235.9" y="138.9">9</text>
<text x="247.9" y="141.5">11</text>
<text x="247.9" y="138.9">12</text>
<text x="270.4" y="140.1">X33-6</text>
<text x="43.8" y="145.1">X28-1</text>
<text x="43.8" y="147.7">X28-2</text>
<text x="105.3" y="145.1">X27-1</text>
<text x="105.3" y="147.7">X27-2</text>
<text x="125" y="145.1">X32-1</text>
<text x="125" y="147.7">X32-2</text>
<text x="186.6" y="145.1">X31-1</text>
<text x="186.6" y="147.7">X31-2</text>
<text x="208.8" y="145.1">X36-1</text>
<text x="208.8" y="147.7">X36-2</text>
<text x="270.4" y="145.1">X35-1</text>
<text x="270.4" y="147.7">X35-2</text>
<text x="49.5" y="170.5">X37-1</text>
<text x="49.5" y="173.1">X37-2</text>
<text x="69.8" y="170.5">X38-1</text>
<text x="69.8" y="173.1">X38-2</text>
<text x="87.6" y="170.5">X39-1</text>
<text x="87.6" y="173.1">X39-2</text>
<text x="110.4" y="170.5">X40-1</text>
<text x="110.4" y="173.1">X40-2</text>
<text x="49.5" y="175.6">X37-3</text>
<text x="49.5" y="178.1">X37-4</text>
<text x="69.8" y="175.6">X38-3</text>
<text x="69.8" y="178.1">X38-4</text>
<text x="87.6" y="175.6">X39-3</text>
<text x="87.6" y="178.1">X39-4</text>
<text x="110.4" y="175.6">X40-3</text>
<text x="110.4" y="178.1">X40-4</text>
<text x="49.5" y="180.7">X37-5</text>
<text x="49.5" y="183.2">X37-6</text>
<text x="49.5" y="185.8">X37-7</text>
<text x="69.8" y="180.7">X38-5</text>
<text x="69.8" y="183.2">X38-6</text>
<text x="69.8" y="185.8">X38-7</text>
<text x="87.6" y="180.7">X39-5</text>
<text x="87.6" y="183.2">X39-6</text>
<text x="87.6" y="185.8">X39-7</text>
<text x="110.4" y="180.7">X40-5</text>
<text x="110.4" y="183.2">X40-6</text>
<text x="110.4" y="185.8">X40-7</text>
<text x="49.5" y="188.3">X37-8</text>
<text x="69.8" y="188.3">X38-8</text>
<text x="87.6" y="188.3">X39-8</text>
<text x="110.4" y="188.3">X40-8</text>
</g>
</svg>
